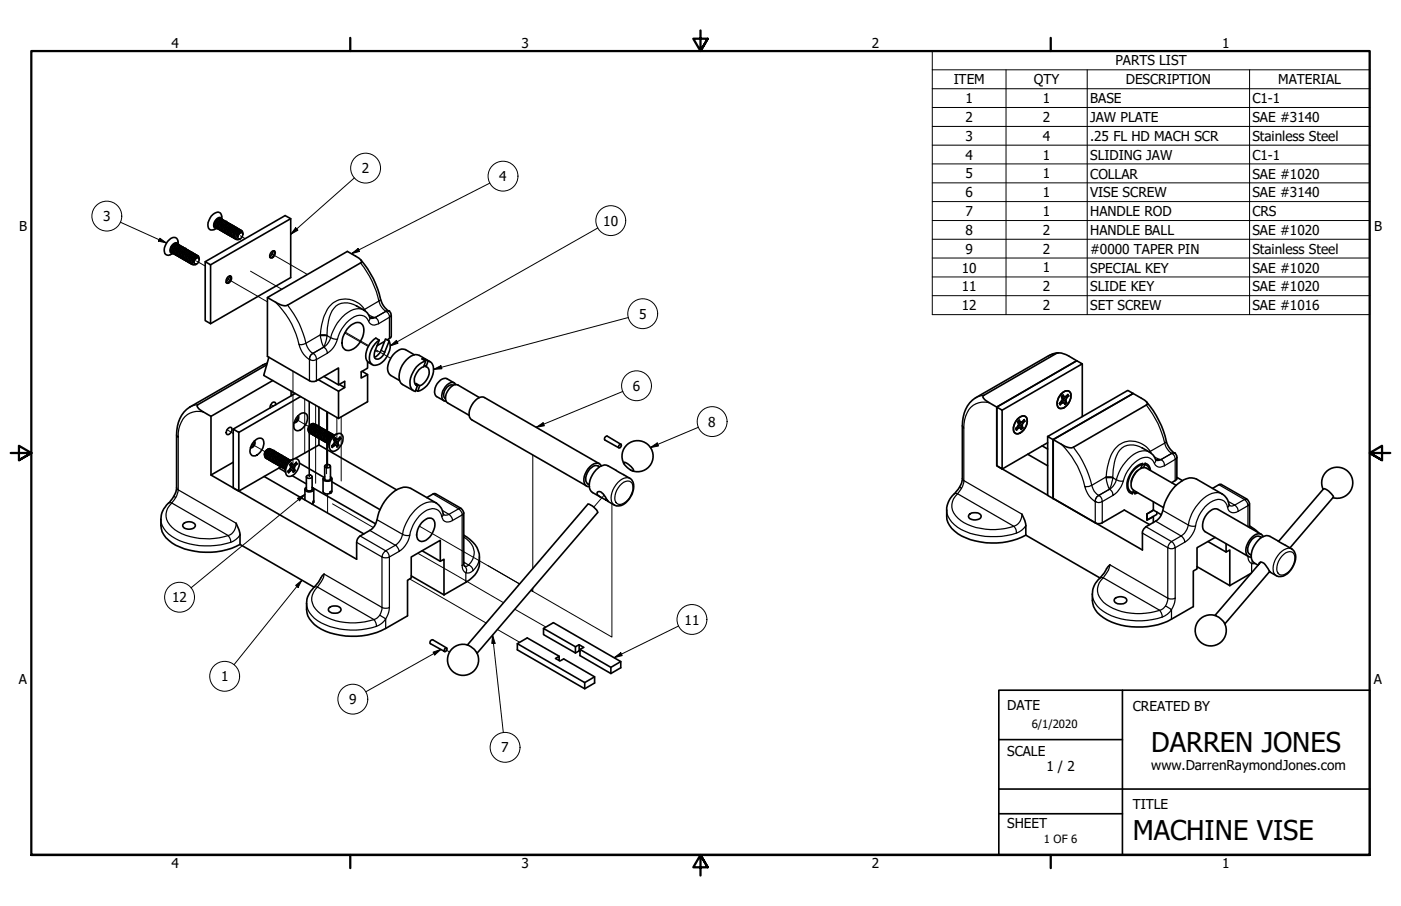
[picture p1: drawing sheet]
<svg xmlns="http://www.w3.org/2000/svg" width="432mm" height="279mm" viewBox="0 0 432 279" stroke-linecap="round" stroke-linejoin="round" font-family="sans-serif">
<!-- layer: Visible (ANSI) -->
<g fill="none" stroke="#000" stroke-width=".51">
<path d="M51.6 74.5a2.01 2.01 0 0 1 2.9-1l.5 1.9a.73 .73 0 0 0-1.2-.4 2.27 2.27 0 0 0-1.1 3l.7 .2a1.85 1.85 0 0 1-2.3 .3 3.1 3.1 0 0 1 .5-4zM53 77.9l-.3-.2 .4 .3M54 76.1l-.5 .7M54.4 76.3l-.4 .7M54.6 75.2a1.78 1.78 0 0 0-1.7 2.6l.2 .1M54.7 75.2a1.89 1.89 0 0 0-1.6 2.8l.3 .2M54.7 78.9h.1M54.7 75.2v.1M54.9 76.6l-.5 .7M54.9 75.4a1.11 1.11 0 0 0-1.6 .9 1.29 1.29 0 0 0 .3 1.9M55.2 75.6a1.56 1.56 0 0 0-1.8 1.7v.6l.4 .5M55.3 76.8l-.4 .7"/>
<path d="M55.4 75.7a1.11 1.11 0 0 0-1.7 .8 1.29 1.29 0 0 0 .3 2M55.6 75.8a1.39 1.39 0 0 0-1.6 1.2 1.14 1.14 0 0 0 .3 1.7M55.8 77.1l-.4 .7M55.8 75.9a1.11 1.11 0 0 0-1.6 .9 1.29 1.29 0 0 0 .3 1.9M56.1 76.1a1.77 1.77 0 0 0-1.8 2.1l.4 .7M56.2 77.3l-.4 .7M56.3 76.3l-.2-.2a1.8 1.8 0 0 0-1.4 2.8l.2 .1M56.5 79.9v.1M56.5 76.3a1.77 1.77 0 0 0-1.8 2.1l.5 .8M56.6 77.6l-.3 .7M56.7 76.5l-.1-.2a1.8 1.8 0 0 0-1.4 2.9l.2 .1M57 76.6a1.76 1.76 0 0 0-1.6 1 1.76 1.76 0 0 0 .2 1.8"/>
<path d="M57.1 77.9l-.4 .6M57.1 76.8a.99 .99 0 0 0-1-.1 .99 .99 0 0 0-.5 .8 1.29 1.29 0 0 0 .2 2.1M57.5 76.8a1.76 1.76 0 0 0-1.6 1 1.76 1.76 0 0 0 .2 1.9M57.5 78.1l-.4 .7M57.6 77a.99 .99 0 0 0-1-.1 .99 .99 0 0 0-.6 .9 1.29 1.29 0 0 0 .3 2M57.9 77.1a1.82 1.82 0 0 0-1.4 2.8M58 78.4l-.4 .7M58 77.3a1.05 1.05 0 0 0-1.5 .7 1.25 1.25 0 0 0 .3 2.1M58.3 77.3a1.84 1.84 0 0 0-1.3 3M58.3 77.3h.1M58.4 78.6l-.4 .8M58.5 77.5a1.07 1.07 0 0 0-1.6 .8 1.25 1.25 0 0 0 .3 2"/>
<path d="M58.8 77.6a1.84 1.84 0 0 0-1.4 2.9M58.9 78.9l-.4 .7M58.9 77.8a1.07 1.07 0 0 0-1.6 .7 1.25 1.25 0 0 0 .4 2.1M59.2 77.9a1.84 1.84 0 0 0-1.4 2.9M59.3 79.2l-.4 .7M59.4 78a1.07 1.07 0 0 0-1.6 .8 1.25 1.25 0 0 0 .3 2M59.7 78.2a1.56 1.56 0 0 0-1.8 1.7l.1 .8 .3 .3M59.8 79.4l-.4 .8M59.8 79.4a1.48 1.48 0 0 0-.1 2.3l.9-.3M59.9 78.3a1.12 1.12 0 0 0-1.7 .8 1.34 1.34 0 0 0 .3 2M60.1 78.4a1.56 1.56 0 0 0-1.7 1.8v.8l.3 .3M60.3 78.5a1.11 1.11 0 0 0-1.6 .9 1.29 1.29 0 0 0 .3 1.9"/>
<path d="M60.5 79.7l.5-.2a1.19 1.19 0 0 1 .2 1.3 1.19 1.19 0 0 1-1.2 .7 1.27 1.27 0 0 1 .5-1.8zM60.6 78.7a1.56 1.56 0 0 0-1.8 1.8l.1 .7 .3 .3M60.7 78.9a.49 .49 0 0 1 .6 .6M60.7 78.9l-.9 .5M60.7 78.9a2.02 2.02 0 0 0-.9 2M60.8 78.8a1.47 1.47 0 0 0-1.9 1.7l.1 .8 .6 .3M60.8 79.4a1.36 1.36 0 0 0-1 1.5M61 78.9h-.5l-.7 .5M66.4 70.1l-.2-.2 .4 .3M67.4 68.3l-.4 .7M67.9 68.5l-.5 .7M68.1 67.4a1.63 1.63 0 0 0-2.1 1.8l.2 .7 .3 .2"/>
<path d="M68.2 67.5a1.79 1.79 0 0 0-1.6 1 1.79 1.79 0 0 0 .3 1.9M68.3 68.8l-.4 .7M68.4 67.7a1.21 1.21 0 0 0-1.8 1.1l-.1 1.2 .6 .5M68.5 67.7a.78 .78 0 0 0-1.3-.5l-.8 .7a1.51 1.51 0 0 0 .1 2.5h.4M68.5 67.7a1.89 1.89 0 0 0-1.3-2.3 4.1 4.1 0 0 0-2.9 5 1.22 1.22 0 0 0 1.7 .4l.9-.4M68.6 67.8a1.79 1.79 0 0 0-1.5 1 1.79 1.79 0 0 0 .2 1.9M68.8 69l-.4 .8M68.8 67.9a1.21 1.21 0 0 0-1.7 1.1l-.1 1.3 .5 .4M69.1 68a1.79 1.79 0 0 0-1.6 1.1 1.79 1.79 0 0 0 .3 1.8M69.2 69.3l-.4 .7M69.3 68.2a1.35 1.35 0 0 0-1.9 1.5v.8l.5 .5M69.5 71.9h.1"/>
<path d="M69.5 68.3a1.79 1.79 0 0 0-1.5 1 1.79 1.79 0 0 0 .2 1.9M69.7 69.6l-.4 .7M69.7 68.5a1.38 1.38 0 0 0-1.8 1.4v.9l.5 .4M70 68.6a1.75 1.75 0 0 0-1.7 2.3l.3 .5M70.1 69.8l-.4 .7M70.2 68.7a1.05 1.05 0 0 0-1.6 .8 1.29 1.29 0 0 0 .2 2M70.5 68.8a1.67 1.67 0 0 0-1.9 2.1l.5 .8M70.5 70.1l-.3 .7M70.6 69a1.05 1.05 0 0 0-1.6 .7 1.25 1.25 0 0 0 .3 2.1M70.9 69.1a1.34 1.34 0 0 0-1.6 1.2l-.2 .9 .4 .7M71 70.4l-.4 .7M71.1 69.2a1.06 1.06 0 0 0-1.6 .8 1.2 1.2 0 0 0 .3 2"/>
<path d="M71.4 69.3a1.77 1.77 0 0 0-1.9 2.1l.5 .8M71.4 70.6l-.3 .7M71.5 69.5a1.06 1.06 0 0 0-1.6 .8 1.2 1.2 0 0 0 .3 2M71.8 69.6a1.77 1.77 0 0 0-1.8 2.1l.4 .8M71.9 70.9l-.4 .7M71.9 69.7a1.06 1.06 0 0 0-1.5 .8 1.2 1.2 0 0 0 .3 2M72.3 69.8a1.85 1.85 0 0 0-1.8 2.6l.4 .3M72.4 71.1l-.5 .7M72.4 70a1 1 0 0 0-1.6 .8 1.29 1.29 0 0 0 .3 2M72.7 70.1a1.78 1.78 0 0 0-1.6 1 1.78 1.78 0 0 0 .2 1.9M72.8 71.4l-.4 .7M72.9 70.3a1.04 1.04 0 0 0-1.7 .8 1.38 1.38 0 0 0 .4 2"/>
<path d="M73.1 70.4a1.81 1.81 0 0 0-1.3 2.8M73.1 70.4h.1M73.3 71.6l-.5 .9M73.3 71.6a1.49 1.49 0 0 0-.1 2.3l.8-.2M73.3 70.5a1.04 1.04 0 0 0-1.6 .8 1.34 1.34 0 0 0 .3 2M73.6 70.6a1.79 1.79 0 0 0-1.6 1.1 1.79 1.79 0 0 0 .3 1.8M73.8 70.8a1.21 1.21 0 0 0-1.8 1.1l-.1 1.3 .6 .4M73.9 71.9l.6-.2a1.19 1.19 0 0 1 .1 1.3 1.19 1.19 0 0 1-1.1 .7 1.2 1.2 0 0 1 .4-1.8zM74 70.9a1.79 1.79 0 0 0-1.5 1 1.79 1.79 0 0 0 .2 1.9M74.2 71.1l.4 .1 .2 .6M74.2 71.1l-.9 .5M74.2 71.1a2.17 2.17 0 0 0-1 2"/>
<path d="M74.2 71.1a1.14 1.14 0 0 0-1.7 .8 1.13 1.13 0 0 0 .6 2M74.3 71.6a1.7 1.7 0 0 0-1.1 1.5M74.5 71.1h-.6l-.6 .5M74.9 72.3a.57 .57 0 0 0-.4-.8 .57 .57 0 0 0-.7 .4l-.6 1.2M83.6 77.7l1-.4a1.43 1.43 0 0 1-1.2 2.2 1.23 1.23 0 0 1 .2-1.8zM84.3 77.3l-1.2 1.9M84.5 77.3a1.54 1.54 0 0 1-1.3 2.1M89.6 67.4l-24.7 14.3M61.4 80.1l-.1-.6a1.02 1.02 0 0 0-1.5 1v.4M63.2 80.7v18.2l1.7 .9 24.7-14.2v-18.2l-1.7-.9-24.7 14.2 1.7 1v18.1M70.2 85.5l.9-.3a1.43 1.43 0 0 1-1.2 2.1 1.3 1.3 0 0 1 .3-1.8zM70.8 85.1l-1.1 2"/>
<path d="M71 85.1a1.62 1.62 0 0 1-1.2 2.1M82.4 91.8v18.1l13.7 7.8 1.4-.3 6.8-3.9v5.2M82.4 91.8l24.7-14.3a11.9 11.9 0 0 1 4.2 2.7l.1 .4-.1 .4-22.7 13.1a3.9 3.9 0 0 1-3.6-.9zM109.9 94.4l2.2 1.2a4.8 4.8 0 0 1 2.1 2.6M111.2 80.1a30.9 30.9 0 0 1 6.5 13.2 8.4 8.4 0 0 0 2.7 3.2l.2 .8v6.5l-.2 .3-1.1 .7M112.4 95.6l-.1 .2M82.2 112.5l-21.2 12.3-.2 .5 .7 .9 3.5 2.2 19.1-11.1M82.4 112l-1.4 .6-22.5 12.9a9.8 9.8 0 0 0-4.1 8.7v16.2a7.8 7.8 0 0 1-3.1 5.4 8.3 8.3 0 0 0-.2 10 18 18 0 0 0 13.9 4.5l3.3-.4a17.5 17.5 0 0 0 5.7-2M82.9 110.2l-1.6 5.6 23 13.2M98.1 117.1l6.2 3.6M98.7 103.5h2.1M99.8 116.1l4.5 2.6 1.9-1.1v1.9l-1.6-.9"/>
<path d="M106.2 119.5l-1.9 1.2v8.3M107.6 100.8a2.7 2.7 0 0 1 4.2-.6 6.4 6.4 0 0 1-3.5 7.7 1.96 1.96 0 0 1-2.2-.2 1.96 1.96 0 0 1-.7-2 7.8 7.8 0 0 1 2.2-4.9zM113.3 111.5v2l-2 1.2v1.9l2-1.1-1.7-1M113.3 115.5v8.4l-9 5.1M115.4 110.1l.5-.1 1.3-1.4 1.6-4.1 1.2 .7-2.1 4.6a1.38 1.38 0 0 1-1.2 .9 1.38 1.38 0 0 1-1.3-.7l.1-1.6 1.4-3.5-1.1-.6a6.4 6.4 0 0 0-2.8 6.8l.7 .7 1 .7M116.9 104.9a6.7 6.7 0 0 0-2.9 6.5 1.86 1.86 0 0 0 3 .9 6.5 6.5 0 0 0 3-7.1M118.6 105.3l-2.4 1.3M127.7 109.4l-2.7-1.6a3.3 3.3 0 0 0-3.8 1.5 5.3 5.3 0 0 0-1.2 6.1l3.1 1.9M128.3 118.3l1 .6-.5 1.8-.7-.4M128.3 118.3l-.4 .1M130.8 110.7h-.8l1.2 .6-.6 1.8a4.5 4.5 0 0 0-2.6 5.3l.7 .5M130.8 110.7l-.1 .4"/>
<path d="M130.8 110.7l1.2 .6M131.2 111.3a7.4 7.4 0 0 0-4.8 7.7 2.09 2.09 0 0 0 1.6 1.7l.7-1.8-.6-.2 .2-.4M131.3 113.1a2.03 2.03 0 0 1 .8 2.9l-.7 1.3a3.7 3.7 0 0 1-2.1 1.6M132 111.3l-.7 1.8-.6-.4M132 111.3a2.62 2.62 0 0 1 1.6 3.3 7.4 7.4 0 0 1-4.8 6.1M132.6 111.6l-3.4-2a3.5 3.5 0 0 0-4 1.4 6.9 6.9 0 0 0-1.9 6.6l.7 1 3.4 1.9M139.7 118.8a2.79 2.79 0 0 0-2.8 3.8l.4 .3M140 118.1l-2.3-1.3a3.5 3.5 0 0 0-3.7 3.5 2.01 2.01 0 0 0 .6 2l2.2 1.3M140.5 118.6a1.6 1.6 0 0 0-2.8 .1l-.9 1.3a2.83 2.83 0 0 0-.1 3.4l.8 .4M326.2 108.8l-1.6 .3-1.4 .6-22.5 13a9.8 9.8 0 0 0-4.1 8.6v16.3a7.8 7.8 0 0 1-3.1 5.3 8.1 8.1 0 0 0-.2 10 17.9 17.9 0 0 0 13.8 4.5 20.8 20.8 0 0 0 9.1-2.4M331.9 111.3l1.7 .9-24.7 14.3M331.9 111.3l-24.7 14.2v18.1l15.7 9.1"/>
<path d="M333.6 112.2v16.3M65 128.4v18.1l44.9 26v-5.2l.2-.9 .9-1.1 3.5-2 .9-1.1 .6-1.3a14.2 14.2 0 0 1 6.7-10.1 4.2 4.2 0 0 1 3.9-.2l7.9 4.5a5.7 5.7 0 0 1 2.3 3.7M70.3 132.1l.6-.3h.3a1.43 1.43 0 0 1-1.2 2.2 1.25 1.25 0 0 1 .3-1.9zM71.9 132.3l1.7 1v18.1l-1.7-.9zM78.4 136.1l-.3 1.1-.9 .8M78.4 136a1.53 1.53 0 0 1 1.5-.9 1.53 1.53 0 0 1 1.4 1.1 4.1 4.1 0 0 1-3.1 4.4 1.68 1.68 0 0 1-.9-2.7zM78.4 136a1.5 1.5 0 0 1-1.2 2.1M82.2 138.9l-.5 .7M82.2 138.9a1.76 1.76 0 0 0-.2 2.5M82.4 138.7l-.7 .6-.2 1M82.5 138.6a1.73 1.73 0 0 0-.9 2.1M82.6 139.2l-.4 .7"/>
<path d="M82.6 138.6l-.4 .3M83.1 139.4l-.5 .8M83.1 138.4a2.06 2.06 0 0 0-1.1 3h.2M83.1 138.4l-.9 .5M83.1 138.4l.4 .2M83.5 139.7l-.4 .8M83.8 138.7a1.79 1.79 0 0 0-1.6 1 1.79 1.79 0 0 0 .3 1.9M83.9 140l-.3 .7M84 138.9a1.41 1.41 0 0 0-1.9 1.4l.1 .9 .5 .5M84.3 138.9a1.79 1.79 0 0 0-1.6 1.1 1.79 1.79 0 0 0 .2 1.9M84.5 139.1a1.62 1.62 0 0 0-2 2.1l.6 .7M84.7 139.3a1.66 1.66 0 0 0-1.8 2l.5 .8"/>
<path d="M84.9 139.4a1.38 1.38 0 0 0-1.8 1.4v.9l.5 .5M85 124.8l-.2-.7a1.19 1.19 0 0 0-1.6 1.3v.4M85.2 139.5a1.68 1.68 0 0 0-1.8 2.1l.4 .8M85.3 139.6a1.05 1.05 0 0 0-1.5 .9 1.24 1.24 0 0 0 .2 1.9M85.7 139.8a1.63 1.63 0 0 0-1.9 1.7l.1 .8 .4 .3M85.8 139.9a1.05 1.05 0 0 0-1.6 .8 1.2 1.2 0 0 0 .3 2M89.7 120.6v1.4M91 121.3l-19.1 11M91.8 128.3l-.2 1.2-.9 .7M91.9 128.2a1.53 1.53 0 0 1 1.5-.9 1.53 1.53 0 0 1 1.3 1.1 4.1 4.1 0 0 1-3.1 4.4 1.72 1.72 0 0 1-.9-2.6zM91.9 128.2a1.53 1.53 0 0 1-1.2 2.2M92.6 122.3l-19 11"/>
<path d="M95.4 133.5h.1M95.6 131.2l-.4 .7M95.7 131.1a1.72 1.72 0 0 0-.3 2.4M95.8 130.9l-.6 .7-.2 .9M95.9 130.9a1.73 1.73 0 0 0-.8 2.1M96.1 131.4l-.4 .7M96.1 130.7l-.4 .4M96.5 131.7l-.4 .7M96.5 130.6l-.2 .1a1.88 1.88 0 0 0-.7 2.9h.1M96.5 130.6l-.8 .5M96.5 130.6l.5 .2M97 132l-.4 .7"/>
<path d="M97.3 130.9a1.82 1.82 0 0 0-1.4 2.9M97.3 130.9h.1M97.4 132.2l-.4 .7M97.5 131.1a.99 .99 0 0 0-1.1-.1 .99 .99 0 0 0-.5 .9 1.24 1.24 0 0 0 .2 2M97.8 131.2a1.76 1.76 0 0 0-1.6 1 1.76 1.76 0 0 0 .2 1.8M97.9 132.5l-.4 .7M97.9 131.4a.99 .99 0 0 0-1-.1 .99 .99 0 0 0-.6 .8 1.32 1.32 0 0 0 .3 2.1M98.2 131.4a1.76 1.76 0 0 0-1.6 1 1.76 1.76 0 0 0 .2 1.9M98.3 132.7l-.4 .7M98.3 137.2l23.9 13.9M98.3 125.5v6M98.3 135.1v2.1"/>
<path d="M98.3 137.2l-7.4 4.2M98.4 131.6a.99 .99 0 0 0-1.1-.1 .99 .99 0 0 0-.5 .9 1.25 1.25 0 0 0 .3 2M98.7 131.7a1.82 1.82 0 0 0-1.5 2.9h.1M98.7 133l-.3 .7M98.8 131.9a1.07 1.07 0 0 0-1.6 .8 1.25 1.25 0 0 0 .3 2M99.1 132a1.84 1.84 0 0 0-1.4 2.9M99.1 132h.1M99.2 133.2l-.4 .8M99.3 132.1a1.07 1.07 0 0 0-1.6 .8 1.25 1.25 0 0 0 .3 2M99.6 132.2a1.84 1.84 0 0 0-1.4 2.9M99.6 133.5l-.3 .7M99.7 132.4a1.38 1.38 0 0 0-1.8 1.5l-.1 .6 .6 .7"/>
<path d="M100 132.5a1.84 1.84 0 0 0-1.4 2.9M100.1 133.8l-.4 .7M100.2 132.7a1.12 1.12 0 0 0-1.6 .7 1.34 1.34 0 0 0 .3 2M100.5 132.8a1.78 1.78 0 0 0-1.8 2.5l.4 .3M100.6 134l-.5 .7M100.6 132.9a1.12 1.12 0 0 0-1.6 .8 1.34 1.34 0 0 0 .3 2M100.9 133a1.56 1.56 0 0 0-1.8 1.8l.1 .8 .4 .3M101 134.3l-.4 .7M101.1 133.2a1.11 1.11 0 0 0-1.7 .8 1.29 1.29 0 0 0 .4 2M101.3 133.3a1.56 1.56 0 0 0-1.7 1.8v.7l.4 .3M101.4 136.1a2.42 2.42 0 0 1 1.5-1.9 1.29 1.29 0 0 0-1.9 1.3v.9l.4 .6M101.5 134.6l-.5 .7"/>
<path d="M101.5 133.4a1.11 1.11 0 0 0-1.6 .8 1.29 1.29 0 0 0 .3 2M101.8 133.5a1.71 1.71 0 0 0-1.8 2.1l.2 .7 .3 .1M101.9 134.8l-.4 .7M102 133.7a1.11 1.11 0 0 0-1.7 .8 1.29 1.29 0 0 0 .3 2M102.2 133.8a1.71 1.71 0 0 0-1.7 2.1l.1 .6 .3 .2M102.2 137.5l.1 .4M102.4 133.9a1.53 1.53 0 0 0-1.9 1.9l.1 .5 .5 .4M102.6 137.2l.3 .3M102.7 134a1.79 1.79 0 0 0-1.7 2.6l.3 .3M102.8 136.8l.6 .4M102.9 136.8l.8 .6M102.9 134.2a2.04 2.04 0 0 0-1.6 2.3"/>
<path d="M103 135.7l1.2 .6M103.3 134.1a1.38 1.38 0 0 1 1.7-.4 1.38 1.38 0 0 1 .7 1.6 4.3 4.3 0 0 1-3.1 3.9 1.78 1.78 0 0 1-.9-2.7l.2-.7zM103.4 136.5l.8 .3M103.5 135.4l-.5 .3 .4 .8 .9 .7-.5 .5M103.6 135.4l-.5-.2 .8 .4M103.9 133.8a3.2 3.2 0 0 0-2.4 4.1M104 135.5l.5 .3M104.3 137.2l.1 .1M104.4 137.3l-.5 .6-.5-.7-.5 .3M104.7 134.9l.1 .4h-.5M104.8 135.3h.2M105 135.3l-.2-.5-.9 .8-.6-.7-.2 .3-.3 .3 .3 1-.9 1 .2 .5 .5-.5"/>
<path d="M105 135.3a1.42 1.42 0 0 0-.6 2M147.8 122.6l-6.6-3.9a2.54 2.54 0 0 0-3 1.6 3.1 3.1 0 0 0-.2 4l6.6 3.8M190.9 137.2l.4-.2 .2 .4-.4 .7-.4-.1-.1-.2zM191.4 137l-4.3-2.5-.4 .1a.75 .75 0 0 0-.3 1.1l4.4 2.4M303 122l22.6-13a4.7 4.7 0 0 1 3.9 .9l2.4 1.4-24.7 14.2-3.8-2.4a.81 .81 0 0 1-.4-1.1zM307.2 125.5l1.7 1v18.2l-1.7-1.1zM313.1 132.1l.1 .4M313.4 131.8l.4 .3M313.6 129.2a2.25 2.25 0 0 1 2.5-.7 3.6 3.6 0 0 1-1.6 5 1.4 1.4 0 0 1-1.7 0 1.4 1.4 0 0 1-.4-1.7l.4-1.4zM313.7 129.2a1.53 1.53 0 0 1 1.5-.9 1.53 1.53 0 0 1 1.3 1 4.3 4.3 0 0 1-3.1 4.5 1.76 1.76 0 0 1-.9-2.7zM313.7 131.4l.8 .6M313.7 131.4l.6 .4"/>
<path d="M313.8 130.3l1.3 .6M313.9 129.9l.8 .3M313.9 129.8l.5 .2-.6 .3 .1 .3 1.2 1.2-.5 .5M314.3 131.1l.8 .3M314.8 130.1l.5 .3M315.1 131.8l.2 .2M315.3 132l-.5 .5-.5-.7-.5 .3M315.6 129.5l.1 .4h-.5M315.7 129.9h.1M315.8 129.9l-.1-.5-1 .8-.5-.7-.5 .6a1.42 1.42 0 0 1-.6 2l.2 .6 .5-.6M315.8 129.9a1.43 1.43 0 0 0-.5 2.1M321.2 137.5l1.7 1"/>
<path d="M322.9 134.6l24.7-14.2 1.6 .9-24.7 14.3zM322.9 134.6v18.2l1.7 .9M322.9 136.5l-14 8.2M324.5 135.6v18.1M324.6 135.6l24.6-14.3a11.9 11.9 0 0 1 4.2 2.7l.2 .7-.3 .2-22.5 13a3.9 3.9 0 0 1-3.6-.9zM324.6 135.6v18.1M326.6 124.3v.4M326.8 124l.5 .3M327.2 121.4a1.59 1.59 0 0 1 1.5-.9 1.59 1.59 0 0 1 1.4 1 3.8 3.8 0 0 1-3.6 4.4 3.2 3.2 0 0 1 .7-4.5zM327.2 121.4a1.6 1.6 0 0 1 1.5-.9 1.6 1.6 0 0 1 1.4 1 4.3 4.3 0 0 1-3.1 4.5 1.69 1.69 0 0 1-1-2.6zM327.3 124.3l-.5 .5-.3-.4M327.3 122.6l1.2 .6"/>
<path d="M327.3 122l.9 .4M327.4 122l.5 .2M327.7 124.1l-.5-.5 .8 .7M327.7 123.3l.8 .4M327.9 122.3l-.6 .3 1.2 1.5-.3 .4M328.3 122.4l.5 .3M328.5 124.1h.2M328.7 124.1l-.5 .6-.5-.6-.4 .2M329.1 121.7l.1 .3-.5 .1M329.2 122l.2 .1M329.4 122.1l-.3-.4-.9 .7-.5-.6-.5 .6a1.42 1.42 0 0 1-.7 2M329.4 122.1a1.42 1.42 0 0 0-.7 2"/>
<path d="M352 138.1l2.3 1.3a4.7 4.7 0 0 1 2.1 2.5M353.4 124a30 30 0 0 1 6.5 13.2 6 6 0 0 0 2.4 2.7l.4 .8v7.1l-1.6 1M354.6 139.4l-.1 .2M71.9 142.6l-6.9 3.9M81.4 146.9l30.7 17.8M84.4 140.3l-.4 .7M84.6 142.9h.1M84.8 140.5l-.3 .7M85.3 140.8l-.4 .7M85.7 141l-.4 .7M85.9 144.3l2.1 1.2M86.1 140a1.34 1.34 0 0 0-1.6 1.2l-.2 .9 .3 .8"/>
<path d="M86.2 141.3l-.4 .7M86.2 140.1a1.06 1.06 0 0 0-1.6 .9 1.2 1.2 0 0 0 .4 1.9M86.6 140.3a1.77 1.77 0 0 0-1.9 2.1l.5 .7M86.6 141.5l-.4 .7M86.6 144l-13 7.4M86.7 140.5a1 1 0 0 0-1.6 .7 1.2 1.2 0 0 0 .3 2M87 140.5a1.85 1.85 0 0 0-1.7 2.6l.3 .3M87.1 141.8l-.4 .7M87.1 140.7a1 1 0 0 0-1.6 .8 1.38 1.38 0 0 0 .4 2M87.4 140.8a1.78 1.78 0 0 0-1.5 1 1.78 1.78 0 0 0 .1 1.8M87.6 142l-.5 .7M87.6 141a1.04 1.04 0 0 0-1.6 .7 1.34 1.34 0 0 0 .3 2.1"/>
<path d="M87.9 141a1.78 1.78 0 0 0-1.6 1 1.78 1.78 0 0 0 .2 1.9M88 142.3l-.4 .7M88.1 141.2a1.21 1.21 0 0 0-1.8 1.1l-.2 .7 .1 .6 .5 .4M88.3 141.3a1.8 1.8 0 0 0-1.3 2.9M88.3 141.3h.1M88.5 142.6l-.5 .7M88.5 141.5a1.21 1.21 0 0 0-1.8 1.1v1.2l.5 .5M88.8 141.5a1.79 1.79 0 0 0-1.6 1.1 1.79 1.79 0 0 0 .2 1.9M88.8 145.3v.3M89 141.7a1.21 1.21 0 0 0-1.8 1.1l-.1 1.3 .5 .4M89.1 145l.4 .2M89.2 141.8a1.79 1.79 0 0 0-1.6 1 1.79 1.79 0 0 0 .3 1.9 1.89 1.89 0 0 1 1.2-2.9l.3 .2"/>
<path d="M89.3 142l-1 1.1a3.2 3.2 0 0 0-.3 2.6M89.3 142.4a1.63 1.63 0 0 1 2.8-.4 4 4 0 0 1-2.9 4.9 1.73 1.73 0 0 1-1-2.6zM89.4 142a1.94 1.94 0 0 0-1.5 1.9M89.5 142a2.04 2.04 0 0 0-1.6 2.3M89.5 145.2l-.5 .6-.2-.5M89.5 143.5l1.2 .6M89.9 145l-.6-.4 .9 .6M89.9 144.2l.8 .4M90 146.7l4.4 2.5M90.4 143.4l-.8-.4 .4 .2-.5 .3 1.3 1.5-.4 .5M90.4 141.6l-1.1 .4M90.5 143.3l.6 .3"/>
<path d="M90.8 145l.1 .1M90.9 145.1l-.5 .6-.5-.7-.4 .2M91.2 142.7l.2 .3-.5 .1M91.4 143l.2 .1M91.6 143.1l-.3-.5-.9 .8-.5-.7-.6 .6a1.43 1.43 0 0 1-.5 2M91.6 143.1a1.42 1.42 0 0 0-.7 2M92.3 142.8l7.5 4.4M94 150.9v3.3M94.4 150.3l-.4 .5a1.47 1.47 0 0 0 1.3 .9 1.47 1.47 0 0 0 1.4-.9l-.5-.5 19.6 11.2M94.4 147v3.9a1.01 1.01 0 0 0 1.8 0v-3.9M94.6 146.7l.6-.2a.73 .73 0 0 1 1 .6 1.03 1.03 0 0 1-1.8-.2zM96.5 154.9l.1-.5-.1 .7-.4 .3"/>
<path d="M96.7 150.9l-.1 4M99.6 147.6v3.9a1.46 1.46 0 0 0 2.1 .6v-.4l.3-.2v.5l-.3-.2M100.1 147.1l-.5 .5a1.53 1.53 0 0 0 2.4 .5l.3-.5-.4-.5M100.1 143.8v3.8a1 1 0 0 0 1.8 0v-3.8M100.2 143.5l.6-.2a.73 .73 0 0 1 1 .5l-.8 .5a.73 .73 0 0 1-.9-.6zM102.3 147.6v3.9l-.3 .5M102.3 148.6l14.8 8.6M131.5 153.5l2.5-1.3 8.1 4.6M142.1 156.9l.6 .5 .2 .8M142.9 158.2v16l.2 .4M184.2 151.7a2.59 2.59 0 0 1 2.6 2l.6 .9-1-.6a3.5 3.5 0 0 1-2.4-2zM184.7 143l-35.3-20.4a2.88 2.88 0 0 0-3.5 1.5l-.5 .8a4 4 0 0 0-.4 4.3l35.8 20.7"/>
<path d="M184.8 144a2.06 2.06 0 0 0-3 .6 3.4 3.4 0 0 0-.6 4.6l.4 .3M185.1 153.3l-2.5-1.4a4.2 4.2 0 0 1 0-5.5l.5-.8a3.7 3.7 0 0 1 4.3-2l6.7 3.9a3.2 3.2 0 0 1 1 4.1 5.3 5.3 0 0 1-5.1 4.4l-2.6-1.4M185.4 143.7a1.81 1.81 0 0 0-3-.3 5.4 5.4 0 0 0-2.1 6.1l.8 .6h.6M192.3 142.6a4.6 4.6 0 0 1 3 2.6 3.9 3.9 0 0 1-3-2.6zM192.3 143a4.8 4.8 0 0 1 3.1-7 4.8 4.8 0 0 1 5.9 5 4.8 4.8 0 0 1-6.5 4.2M298.7 158.7a2.59 2.59 0 0 1 3.7 .4 1.64 1.64 0 0 1-2.2 1.2 1.44 1.44 0 0 1-1.7-1.2zM315 158.6l1.1 2.9 .1 3.5M316.7 140.1l6.2 3.5M324.6 153.7l27.5 15.9v-5.6l.2-.5 .9-1.1 3.5-2 .9-1.1 .6-1.2a13.5 13.5 0 0 1 7.5-10.5 3.9 3.9 0 0 1 3.1 .2l7.9 4.5a5.4 5.4 0 0 1 2.3 3.6M324.6 153.7l13.4 7.7 1 .1 .7-.3 6.8-3.9 7.8 4.5M340.9 147.3h2.1M350 151.6l-.2 .7 .8-.3"/>
<path d="M350.6 145.1l-1.3 1.6-.6 2M351.7 144.5l.5-1.6a7.1 7.1 0 0 0-4.5 8.4l.3 .5 1 .5 .4-1.1M351.7 144.3h.2M351.7 144.3l.1 .1M352.5 144.2l.4-1.3a2.16 2.16 0 0 1 1.7 2.1M354.3 144.8a1.98 1.98 0 0 0-3.3-1.1 6.8 6.8 0 0 0-3.1 7.2 1.86 1.86 0 0 0 2.4 .9M355.5 154.7v2.7l-2 1.1v1.9l1.9-1.1M355.5 157.3l2.4 1.5M355.5 159.3v1.9M355.5 157.3l-2 1.2v1.9l3.1-1.8v-.7M362.5 149.7l-9.1-5.3a2.88 2.88 0 0 0-3.5 1.5l-.5 .8a3.9 3.9 0 0 0-.3 4.2l9.5 5.6M362.7 147.2l1.7 1"/>
<path d="M373.7 150.6l2.5-1.2 8.1 4.5M384.3 154l.6 .6 .2 .8M385.1 155.3v7.4M407.8 150.9a4.8 4.8 0 0 1 3.4-6.7 4.8 4.8 0 0 1 5.7 4.9 4.8 4.8 0 0 1-6.1 4.4M407.9 150.8a3.7 3.7 0 0 1 3 2.6M407.9 150.7l-13.8 16.2M411 153.3l-13.4 15.7M56.5 161.5a2.51 2.51 0 0 1 3.7 .4 1.62 1.62 0 0 1-2.2 1.3 1.2 1.2 0 0 1-1.3-.4 1.2 1.2 0 0 1-.2-1.3zM72.8 161.4l1.2 3.3v3.2M74 167.9l22.8 13.2M99.9 177l-.6 .5-1.8 2.8a8.1 8.1 0 0 0-1.4 11.4 17.7 17.7 0 0 0 13.8 4.5 20.9 20.9 0 0 0 9-2.4l6.7-3.9v-11l1.1-.7v-6.4l9-5.2v6.5l1.1-.6v11M126.7 177.6l10.1 5.9"/>
<path d="M130 161.2a3.5 3.5 0 0 1 3-1.4 2.47 2.47 0 0 1 .7 3.5 5 5 0 0 1-3.7 3.7 1.96 1.96 0 0 1-1.5-2.8l.5-1.6zM130.1 169.9l5.6 3.2M142.9 165a8.2 8.2 0 0 1 3.5 12.3l-2.8 2.3-6.8 3.9M316.2 165l22.8 13.2M368.9 174.8l10.1 5.8M372.3 167l5.6 3.2M374.5 165.7l-5.6 3.2v6.6l-1.1 .6v11l-6.7 3.8a22.1 22.1 0 0 1-21-.4 7.8 7.8 0 0 1-2.9-9.9l4.9-6.4M377.9 167.7v2.5l1.1-.6v11M385.1 162.2l2.8 2.1M385.6 176.8l-6.6 3.8M387.8 174.3a3.1 3.1 0 0 1-1.9-4.5 6.7 6.7 0 0 1 4.4-4.6l1.1 .2 6.7 3.9a3.6 3.6 0 0 1 .7 4.9 5 5 0 0 1-4.8 3.6l-2.6-1.4M388 174a.8 .8 0 0 1 .7-.7 .8 .8 0 0 1 .8 .4l1.9 2.7-.1-.1"/>
<path d="M388.6 173.4l-14.1 16.4M388.7 164.8l-13.3-7.7a2.93 2.93 0 0 0-3.5 1.5 4.8 4.8 0 0 0-.9 5l13.8 8M388.8 165.7a2.06 2.06 0 0 0-3 .7l-.8 1.2a2.53 2.53 0 0 0 .6 3.7M389.3 165.5a1.74 1.74 0 0 0-2.9-.3 5.5 5.5 0 0 0-2.1 6l.4 .4 .9 .2M391.4 176.2l-13.9 16.2M101.4 187.5a2.56 2.56 0 0 1 3.7 .3 2.07 2.07 0 0 1-3.3 1 .82 .82 0 0 1-.4-1.3zM137.7 199.8l-4.4-2.5-.4 .1a.75 .75 0 0 0-.2 1.1l4.3 2.4M144 198.9l37.2-43.4a4.2 4.2 0 0 1 3 2.6l-37.2 43.4M159.4 198.5v1.9l20.8 12 3.1-1.8v-1.9l-9.6-5.5-1.1 .6-1.4-.7 1.1-.7v1.3M167.5 193.8l3.1-1.8 20.7 12-3 1.8M177.4 199.5l-9.9-5.7v1.9l9.9 5.7M178.5 198.8l-1.1 .7v1.9"/>
<path d="M343.6 184.6a2.59 2.59 0 0 1 3.7 .4 1.64 1.64 0 0 1-2.2 1.2 1.18 1.18 0 0 1-1.3-.3 1.18 1.18 0 0 1-.2-1.3zM377.3 192a4.8 4.8 0 0 0-8.1-.2 4.8 4.8 0 0 0 3.4 7.4 4.8 4.8 0 0 0 5.1-6.5l-.4-.6M137.1 200l.4-.2 .3 .4-.3 .5-.4 .3-.2-.1zM146.9 201.1a4.8 4.8 0 0 1-3.1 7.1 4.8 4.8 0 0 1-5.8-5.1 4.8 4.8 0 0 1 6.7-3.9l1.3 .9 .9 1.1M172.3 202.4l-9.8-5.7-3.1 1.8 20.8 12 3.1-1.8M178.5 200.7l.3 .2M178.8 200.3l9.5 5.5v1.9l-9.5-5.5v-1.9l1.1-.7-1.4-.8v1.9l-1.1 .7M180.2 210.5v1.9M191.3 204v1.9l-3 1.8"/>
</g>
<!-- layer: Visible Narrow (ANSI) -->
<g fill="none" stroke="#000" stroke-width=".38">
<path d="M85 93.2a26.2 26.2 0 0 1 7.1 13M88.6 94.1a28.5 28.5 0 0 1 5.7 11.8l4.4-2.6 .1-.7a13.1 13.1 0 0 1 3.9-9.3 6.9 6.9 0 0 1 9.6 2.1l-.2 .2M109.9 94.4a5.3 5.3 0 0 0-8.4 3.4l-.6 3.3-.1 2.3M111.1 81.1a28.5 28.5 0 0 1 5.7 11.7l.5-.5M112.1 95.6a5.2 5.2 0 0 0-5.7 1.4 15.4 15.4 0 0 0-4.7 7.8 4.5 4.5 0 0 1-1.9 2.3M112.6 95.9l-.3-.5 4.5-2.6 .4 1.3 .8 1.1 .9 .8 .9-.1-.9 .1 .9 .8 .2 1.1 .6-.6M113.6 97l2 .9h-1.6l-.2 .9a1.1 1.1 0 0 0 1 1.4l.6 .1 1.3-.5M113.6 99.1a3.2 3.2 0 0 0-5.2-.9 11.6 11.6 0 0 0-4.4 6.4l-1.4-.1-1.8-1M115.6 97.9l-.5 .3-1-.1M115.6 97.9l.9 .8 .2 1.1M116.7 99.8l3.3-1.9v6.5M118.9 96l-3.3 1.9"/>
<path d="M82.4 112l-1.4 .6M95.4 110.9v6.5M96 109.3l.5-.3 .6 .5 .4 1.4-1 .3-1.1-.3 .1-.9zM96.5 109l-.9 .8-.2 1.1M96.5 109l-1.4-1.3-.8-1.8-1.4 .4-.8-.1 .6 1.6 .9 1.5 1.8 1.6M98.7 103.3l2.1 .1-.4 2.1-.6 1.6-.7-1.6zM99.8 107.1l-3.3 1.9M100.8 109l-3.3 1.9v6.5M104 104.6l-.3 .9a7.1 7.1 0 0 1-2.9 3.5l-.2-1.1-.8-.8M117.5 108l1.1 .6M325.6 109l-2.4 .7M54.9 134.9v16.2"/>
<path d="M61 124.8l-2.5 .7M62.6 127a6 6 0 0 0-7.5 5.3l-.2 2.6-.5-.7M297.1 132v16.2M303.2 121.9l-2.5 .8M304.8 124.1a6 6 0 0 0-7.5 5.4l-.2 2.5-.5-.7M327.2 137a27.6 27.6 0 0 1 7.1 13M330.8 137.9a30.8 30.8 0 0 1 5.7 11.8l4.4-2.6 .3-2.3a10.6 10.6 0 0 1 4.3-8 7 7 0 0 1 9 2.4l-.2 .2M352.1 138.2a5.3 5.3 0 0 0-8.4 3.4l-.6 3.3-.1 2.3M353.3 124.9a28.5 28.5 0 0 1 5.7 11.8l.5-.6M354.3 139.4a5.9 5.9 0 0 0-6.6 2.2l-.8 .9a14.4 14.4 0 0 0-3 6.2 4.5 4.5 0 0 1-2 2.2M354.8 139.8l-.3-.6 4.5-2.5 .4 1.2 .8 1.1 .9 .8 .8-.1-.8 .1 .8 .8 .3 1.1 .5-.6M361.1 139.8l-3.3 1.9"/>
<path d="M53.5 153.1l.7 .3-1.2 1.7-.5-.1-.7 .3M54.4 150.4l.5 .7M54.9 151.1l17.9 10.3a3.8 3.8 0 0 1-2.4 3.8l-17.4-10.1a4.8 4.8 0 0 0 0 7.5 17.9 17.9 0 0 0 14.6 3.3l2.8-.7 .6 1.1 .1 1a21.9 21.9 0 0 1-18.1-1.9 6.8 6.8 0 0 1-3.4-5.3M54.9 151.1l-.7 2.3M133.5 152.3l7.9 4.6-3 1.7M134.5 155.1a5.9 5.9 0 0 0-6.6 2.3l-2.2 2.9a11.7 11.7 0 0 0-1.6 4.5l1.3 .4 .9-.2a10.4 10.4 0 0 1 6.2-8 2.72 2.72 0 0 1 3.6 2.3M136.3 157.4l2.1 1.2M136.6 158.4l-.1 .7-.4 .2a1.97 1.97 0 0 0 1.3 1.6 1.97 1.97 0 0 0 2-.4M138.4 158.6l.9 1 .1 .9M138.4 158.6l-.9 .3-.7-.1M142.1 156.8l-.7 .1 .8 1 .2 .9 .5-.6M191 149.8a2.66 2.66 0 0 1 3.4-1.1 3.4 3.4 0 0 1 .1 3.9 4.3 4.3 0 0 1-3.9 2.9 2.49 2.49 0 0 1-.9-3.4z"/>
<path d="M194.1 147.5a4.2 4.2 0 0 0-4.7 2.7l-.5 .9a4.3 4.3 0 0 0 0 4.3l.5 .4M295.7 150.2l.7 .4-1.3 1.7-.4-.2-.7 .3M296.6 147.6l.5 .6M297.1 148.2l17.9 10.4a3.7 3.7 0 0 1-2.5 3.7l-17.4-10a4.8 4.8 0 0 0 .1 7.5 17.3 17.3 0 0 0 14.6 3.2l2.7-.7 .7 1.1 .1 1a22.3 22.3 0 0 1-18.2-1.8 7 7 0 0 1-3.3-5.3M297.1 148.2v.6l-.7 1.8M337.6 154.7v6.5M338 153.3l.6-.5 .5 .3 .5 .8 .1 .8-1.1 .3-1-.3zM338.6 152.8l-.8 .8-.2 1.1M338.6 152.8l-1.4-1.3-.7-1.8-1.1 .4-1.1-.1 .6 1.6 .9 1.5 1.8 1.6M340.9 147.1l2.1 .1-.4 2.1-.7 1.6-.8-2.3zM341.9 150.9l-3.3 1.9M343 152.8l-3.3 1.9v6.5"/>
<path d="M346.2 148.4l-.7 1.7a6.9 6.9 0 0 1-2.5 2.7l-.2-1.1-.9-.8M355.7 140.8l2.1 .9h-1.6l-.2 .9a1.1 1.1 0 0 0 1 1.4l.6 .1 1.3-.5M355.8 142.9a2.91 2.91 0 0 0-4.4-1.4 11.3 11.3 0 0 0-5.2 6.9l-1.4-.1-1.8-1M357.8 141.7l-.5 .3-1-.1M357.8 141.7l.8 .8 .3 1.1M358.4 157.4l7.9 4.5-.9 2-1.4 1.4 .9 1 .3 .9 1.3-1 1-1.5 1-2.5M358.9 143.6l3.3-1.9v6.5M375.7 149.5l7.8 4.6-2.9 1.7M376.7 152.3a5.7 5.7 0 0 0-6.6 2.2l-.8 .9a12.6 12.6 0 0 0-3 6.5l1.3 .4 .9-.1a10.4 10.4 0 0 1 6.1-8 2.72 2.72 0 0 1 3.7 2.3M378.5 154.6l2.1 1.2M378.8 155.5l-.1 .7-.4 .3a1.97 1.97 0 0 0 1.3 1.6 1.97 1.97 0 0 0 2-.4M380.6 155.8l.8 1 .2 .9"/>
<path d="M380.6 155.8a1.39 1.39 0 0 1-1.6 .1M381.6 157.7l3-1.7v6.4M384.3 153.9l-.8 .2 .9 1 .2 .9 .5-.7M74 165a5.8 5.8 0 0 1-2.9 2.3M109.9 167.3l7.8 4.5v15.5M114 163.6l7.9 4.5-3 1.8-7.9-4.6M116.2 160.3l7.9 4.5-.8 2-1.4 1.3 .8 1.1 .3 .9 1.3-1.1 1-1.4 1-2.6M118.6 170.1l.3-.2 .4 .2 .7 1.7-.9 .2-1.4-.2 .3-.9zM120 171.8v15.5M123 170.1l-3 1.7M139.4 160.5l3-1.7v15.6M142.4 174.4a2.38 2.38 0 0 0 1.2 2.3v2.9"/>
<path d="M142.9 173.7l-.5 .7M142.9 165.6a5.2 5.2 0 0 1 1.5 8.6l-1.5-.8M143.1 174.6h.1M143.2 174.6l.3 .1a1.4 1.4 0 0 1 1.6-.2 1.4 1.4 0 0 1 .7 1.5 2.14 2.14 0 0 1-2.2 .7 1.53 1.53 0 0 0-.4-2.1zM147.8 171.8a5.6 5.6 0 0 1-2 4.2M316.2 162.1a5.8 5.8 0 0 1-2.9 2.3M338.9 178.4l.3-.2a.99 .99 0 0 0 1.4-.8l1-1.6 .5-1.6 17.8 10.3M352.1 164.4l7.8 4.5v15.6M356.2 160.7l7.8 4.6-2.9 1.7-7.9-4.6M360.7 167.3l.4-.3 .3 .3 .8 1.6-.9 .3-1.4-.3zM362.2 168.9v15.6M365.2 167.2l-3 1.7"/>
<path d="M384.6 171.6a2.36 2.36 0 0 0 1.2 2.2v2.9M385.5 171.8l.2 .2M386 173l-.2 .8h1.1M395 171.6a2.8 2.8 0 0 1 3.5-1.2 4.5 4.5 0 0 1-.9 5.5 2.66 2.66 0 0 1-3.5 1.1 3.8 3.8 0 0 1 .4-4.7zM398.1 169.3a3.6 3.6 0 0 0-4.2 2 5.2 5.2 0 0 0-1 5.9l.5 .3M94.5 186.1a8 8 0 0 0 5.8 6.6 22.9 22.9 0 0 0 15.7 .5l-.1-1-.6-1.1a19.5 19.5 0 0 1-16.5-1.8 5.1 5.1 0 0 1-1.6-7.5l.7-.8 17.4 10.1 1-.5 .7-.9 1.9 1.2a5.8 5.8 0 0 1-2.9 2.3M96.7 181.2l.3-.2h.9a8.6 8.6 0 0 0 2-4l17.8 10.3M117.7 187.3l.9 .3 1.4-.3M117.7 187.3v.6l-.7 1.8M120 187.3l-.2 1.4-.9 2.2v2.9M336.7 183.2a7.2 7.2 0 0 0 4.5 6 22.9 22.9 0 0 0 17 1.1l-.1-.9-.7-1.2a19.1 19.1 0 0 1-17.3-2.5 4.8 4.8 0 0 1-.1-7.5l17.4 10 1.1-.5 .7-.8 1.9 1.1a5.8 5.8 0 0 1-2.9 2.3M359.9 184.5l.9 .2 1.4-.2"/>
<path d="M359.9 184.5v.5l-.7 1.9M362.2 184.5l-.2 1.4-.9 2.1v2.9"/>
</g>
<g fill="#000">
<circle cx="115.6" cy="97.9" r=".19"/>
<circle cx="118.9" cy="96" r=".19"/>
<circle cx="95.4" cy="110.9" r=".19"/>
<circle cx="96.5" cy="109" r=".19"/>
<circle cx="99.8" cy="107.1" r=".19"/>
<circle cx="361.1" cy="139.8" r=".19"/>
<circle cx="337.6" cy="154.7" r=".19"/>
<circle cx="338.6" cy="152.8" r=".19"/>
<circle cx="341.9" cy="150.9" r=".19"/>
<circle cx="357.8" cy="141.7" r=".19"/>
</g>
<!-- layer: Visible (ANSI) -->
<g fill="#000">
<circle cx="57" cy="76.6" r=".25"/>
<circle cx="69.5" cy="68.3" r=".25"/>
<circle cx="70.9" cy="72.7" r=".25"/>
<circle cx="71.3" cy="73" r=".25"/>
<circle cx="119.8" cy="95.9" r=".25"/>
<circle cx="84.3" cy="138.9" r=".25"/>
<circle cx="361.9" cy="139.7" r=".25"/>
<circle cx="86" cy="143.6" r=".25"/>
<circle cx="86.5" cy="143.9" r=".25"/>
</g>
<!-- layer: Tweak Trail (ANSI) -->
<g fill="none" stroke="#000" stroke-width=".31">
<path d="M74 72.7l1.6 .9M83.4 78.1l11.3 6.5M60.6 80.5l2.6 1.5M69.9 85.9l12.5 7.2M77.2 83.6l9.7 5.6M90.3 114.5v29.8M106.2 102.7l7.3 4.2M106.4 102.4l7.3 4.2M115.6 108.1l.8 .4M115.8 107.8l4.6 2.7M70 132.5l1.9 1.2M77.7 137l4 2.3"/>
<path d="M83.4 124.8l.9 .4M91.1 129.2l4.1 2.4M93.9 123v16.9M97.3 125v24M100.6 126.9v19.2M103.8 128.7v7.8M105.2 128.6v19.7M95.3 147v-23.2v23.2M101 143.8v-16.7v16.7M101 152.3v5.9M102.5 155.4l12.6 7.3M164.2 140.3v35"/>
<path d="M186.2 152.7l-3.2 3.7M188.6 155.3v41.2l-25-14.4 .6 .3v-1M126.3 178.6l23.6 13.6M128.8 170.6l26.4 15.3M129.2 162.2l30.9 17.9-9.7-5.7M153.3 194.1l6.8 4M158.7 187.9l9.5 5.5M137.4 200.4l1.2 .7"/>
</g>
<!-- layer: Symbol (ANSI) -->
<g fill="none" stroke="#000" stroke-width=".31">
<path d="M287.3 21.5v-5.8h134.8v5.8M287.3 21.5h134.8v5.9M287.3 21.5v75.5h134.8v-69.6M287.3 27.4h134.8M287.3 33.1h134.8M287.3 39h134.8M310.1 21.5v75.5M335.1 21.5v75.5M385.1 21.5v75.5M109.2 54.9l-19.6 17.4M151 56.5l-42.7 21.7M287.3 44.8h134.8"/>
<path d="M287.3 50.5h134.8M287.3 56.4h134.8M37.1 68.5l14.2 6.4M49.3 73.5l2 1.4-2.5-.5zM91.1 70.2l.7 .8-2.2 1.3zM108.3 78.2l2.1-1.6 .4 .9zM184.3 70.3l-64 36.4M287.3 62.2h134.8M287.3 68h134.8M287.3 73.8h134.8M287.3 79.6h134.8M193.7 97.9l-60.1 16"/>
<path d="M287.3 85.4h134.8M287.3 91.2h134.8M120.3 106.7l1.9-1.7 .5 .9zM133.6 113.9l2.3-1.1 .3 .9zM165.3 131.8l2.1-1.4 .4 .9zM192 120.7l-26.7 11.1M200.4 138l2.2-1.4 .3 .9zM215.3 131.8l-14.9 6.2M91.7 153.7l2.3-1.2-1.7 1.9zM94 152.5l-35.1 28.8M93 178.9l-20.9 26.1M91.1 180.5l1.9-1.6-1.1 2.3z"/>
<path d="M151.8 195.9l.8 2.5h-1zM151.8 195.9l3.3 30M209.2 193l-19.9 9.8M133.5 201.1l2.4-.8-1.9 1.7zM135.9 200.3l-23.2 13.1M189.3 202.8l2-1.5 .5 .9z"/>
<circle cx="112.7" cy="51.8" r="4.6"/>
<circle cx="155" cy="54.3" r="4.6"/>
<circle cx="32.9" cy="66.6" r="4.6"/>
<circle cx="188.2" cy="68" r="4.6"/>
<circle cx="198.1" cy="96.7" r="4.6"/>
<circle cx="196.2" cy="119" r="4.6"/>
<circle cx="219.5" cy="130" r="4.6"/>
<circle cx="55.3" cy="184.2" r="4.6"/>
<circle cx="213.3" cy="191" r="4.6"/>
<circle cx="69.2" cy="208.6" r="4.6"/>
<circle cx="108.7" cy="215.6" r="4.6"/>
<circle cx="155.7" cy="230.5" r="4.6"/>
</g>
<!-- layer: Border (ANSI) -->
<path d="M107.9 11.7v4M215.9 9.4v6.3l-2.2-3.8h4.4l-2.2 3.8 2.2-3.8M323.8 11.7v4M3.3 139.7h6.4l-3.9-2.2v4.4l3.9-2.2-3.9 2.2M428.5 139.7h-6.4l3.9-2.2v4.4l-3.9-2.2 3.9 2.2M9.7 263.7v-248h412.4v248h-412.4h412.4M107.9 263.7v4M218.1 267.5l-2.2-3.8 2.2 3.8h-4.4l2.2-3.8v6.3M323.8 263.7v4" fill="none" stroke="#000" stroke-width=".7"/>
<!-- layer: Title (ANSI) -->
<path d="M307.8 212.9h114.3v50.8h-114.3zM345.9 212.9v50.8M307.8 228.1h38.1M307.8 251h38.1M307.8 243.3h114.3" fill="none" stroke="#000" stroke-width=".51"/>
<!-- layer: Symbol (ANSI) -->
<g fill="#000">
<path d="M49.3 73.5l2 1.4-2.5-.5z" fill-rule="evenodd"/>
<path d="M91.1 70.2l.7 .8-2.2 1.3z" fill-rule="evenodd"/>
<path d="M108.3 78.2l2.1-1.6 .4 .9z" fill-rule="evenodd"/>
<path d="M120.3 106.7l1.9-1.7 .5 .9z" fill-rule="evenodd"/>
<path d="M133.6 113.9l2.3-1.1 .3 .9z" fill-rule="evenodd"/>
<path d="M165.3 131.8l2.1-1.4 .4 .9z" fill-rule="evenodd"/>
<path d="M200.4 138l2.2-1.4 .3 .9z" fill-rule="evenodd"/>
<path d="M91.7 153.7l2.3-1.2-1.7 1.9z" fill-rule="evenodd"/>
<path d="M91.1 180.5l1.9-1.6-1.1 2.3z" fill-rule="evenodd"/>
<path d="M151.8 195.9l.8 2.5h-1z" fill-rule="evenodd"/>
<path d="M133.5 201.1l2.4-.8-1.9 1.7z" fill-rule="evenodd"/>
<path d="M189.3 202.8l2-1.5 .5 .9z" fill-rule="evenodd"/>
</g>
<g font-size="8.4">
<text x="354.8" y="231.8">DARREN JONES</text>
<text x="349.1" y="259.1">MACHINE VISE</text>
</g>
<g font-size="4.2">
<text x="52.8" y="14.7">4</text>
<text x="160.8" y="14.7">3</text>
<text x="268.7" y="14.7">2</text>
<text x="376.7" y="14.7">1</text>
<text x="343.8" y="20.2">PARTS LIST</text>
<text x="293.9" y="26">ITEM</text>
<text x="318.6" y="26">QTY</text>
<text x="347" y="26">DESCRIPTION</text>
<text x="394" y="26">MATERIAL</text>
<text x="297.6" y="31.8">1</text>
<text x="321.4" y="31.8">1</text>
<text x="336" y="31.8">BASE</text>
<text x="386" y="31.8">C1-1</text>
<text x="297.6" y="37.6">2</text>
<text x="321.4" y="37.6">2</text>
<text x="336" y="37.6">JAW PLATE</text>
<text x="386" y="37.6">SAE #3140</text>
<text x="297.6" y="43.4">3</text>
<text x="321.4" y="43.4">4</text>
<text x="336" y="43.4">.25 FL HD MACH SCR</text>
<text x="386" y="43.4">Stainless Steel</text>
<text x="111.5" y="53.4">2</text>
<text x="297.6" y="49.2">4</text>
<text x="321.4" y="49.2">1</text>
<text x="336" y="49.2">SLIDING JAW</text>
<text x="386" y="49.2">C1-1</text>
<text x="153.9" y="55.9">4</text>
<text x="297.6" y="55">5</text>
<text x="321.4" y="55">1</text>
<text x="336" y="55.1">COLLAR</text>
<text x="386" y="55.1">SAE #1020</text>
<text x="297.6" y="60.8">6</text>
<text x="321.4" y="60.8">1</text>
<text x="336" y="60.8">VISE SCREW</text>
<text x="386" y="60.8">SAE #3140</text>
<text x="5.9" y="71.4">B</text>
<text x="31.8" y="68.2">3</text>
<text x="185.9" y="69.6">10</text>
<text x="297.6" y="66.6">7</text>
<text x="321.4" y="66.6">1</text>
<text x="336" y="66.6">HANDLE ROD</text>
<text x="386" y="66.6">CRS</text>
<text x="423.5" y="71.4">B</text>
<text x="297.6" y="72.5">8</text>
<text x="321.4" y="72.5">2</text>
<text x="336" y="72.4">HANDLE BALL</text>
<text x="386" y="72.5">SAE #1020</text>
<text x="297.6" y="78.2">9</text>
<text x="321.4" y="78.2">2</text>
<text x="336" y="78.2">#0000 TAPER PIN</text>
<text x="386" y="78.3">Stainless Steel</text>
<text x="296.4" y="84.1">10</text>
<text x="296.4" y="89.9">11</text>
<text x="321.4" y="84">1</text>
<text x="321.4" y="89.9">2</text>
<text x="336" y="84.1">SPECIAL KEY</text>
<text x="336" y="89.9">SLIDE KEY</text>
<text x="386" y="84.1">SAE #1020</text>
<text x="386" y="89.9">SAE #1020</text>
<text x="296.4" y="95.6">12</text>
<text x="321.4" y="95.6">2</text>
<text x="336" y="95.6">SET SCREW</text>
<text x="386" y="95.6">SAE #1016</text>
<text x="197" y="98.3">5</text>
<text x="195" y="120.5">6</text>
<text x="218.3" y="131.6">8</text>
<text x="53" y="185.7">12</text>
<text x="211" y="192.6">11</text>
<text x="5.8" y="211.1">A</text>
<text x="68.1" y="210.1">1</text>
<text x="423.4" y="211.1">A</text>
<text x="107.6" y="217.2">9</text>
<text x="310.4" y="219.1">DATE</text>
<text x="349.1" y="219.1">CREATED BY</text>
<text x="154.5" y="232">7</text>
<text x="310.4" y="233.1">SCALE</text>
<text x="322.5" y="237.6">1 / 2</text>
<text x="354.8" y="237.4">www.DarrenRaymondJones.com</text>
<text x="349.1" y="249.6">TITLE</text>
<text x="310.4" y="255.3">SHEET</text>
<text x="52.8" y="267.7">4</text>
<text x="160.8" y="267.7">3</text>
<text x="268.7" y="267.7">2</text>
<text x="376.7" y="267.7">1</text>
</g>
<g font-size="3.5">
<text x="318" y="224.4">6/1/2020</text>
<text x="321.8" y="259.8">1 OF 6</text>
</g>
</svg>
